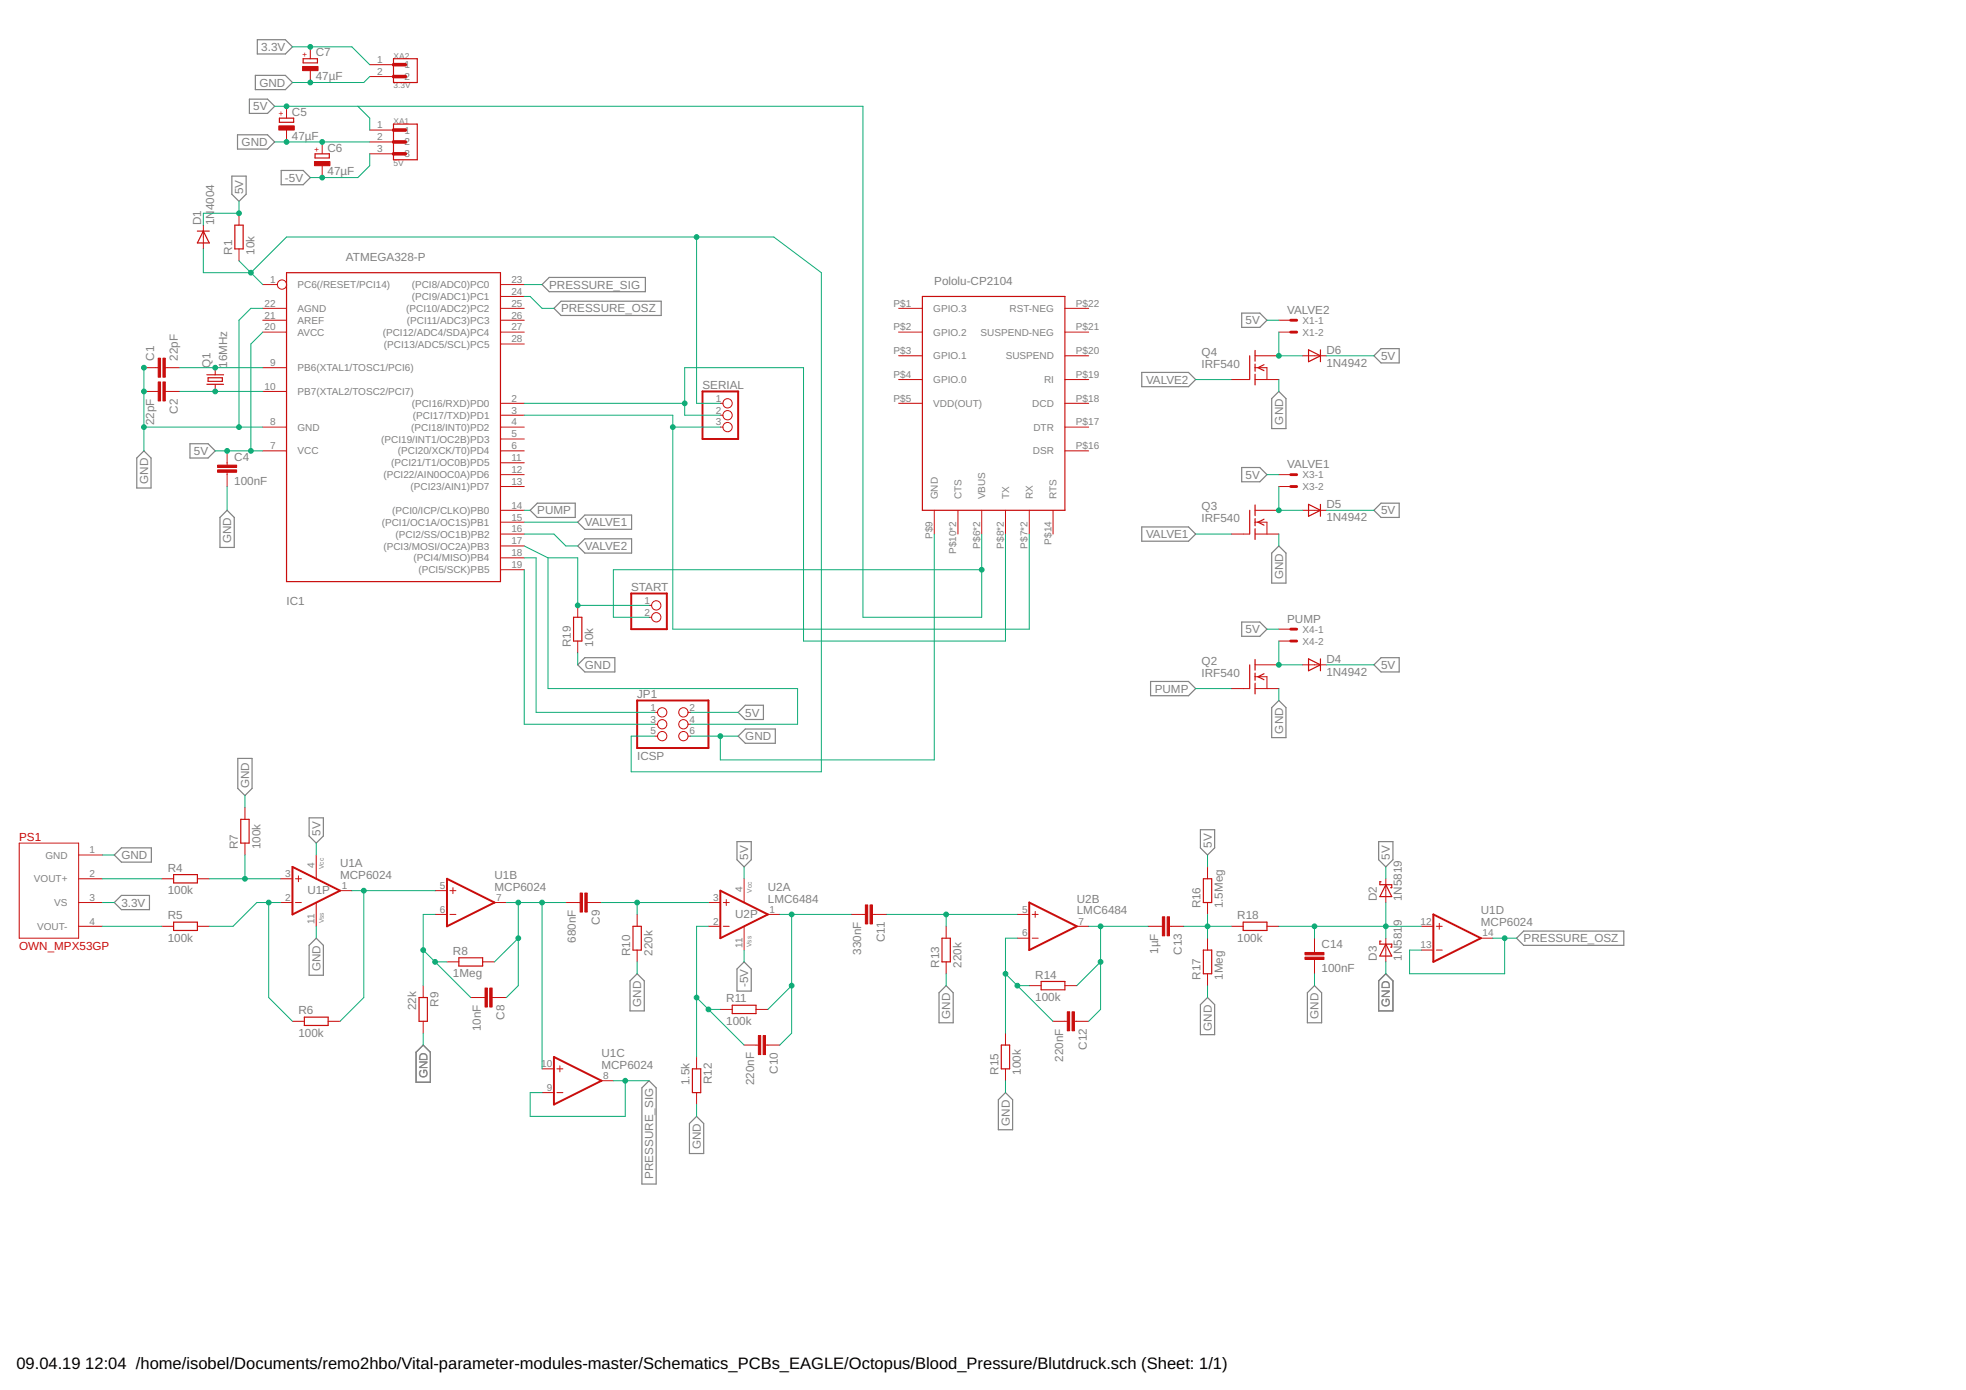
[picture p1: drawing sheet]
<svg xmlns="http://www.w3.org/2000/svg" width="420mm" height="297mm" viewBox="0 0 420 297" stroke-linecap="round" stroke-linejoin="round" font-family="sans-serif">
<g fill="none" stroke="#808080" stroke-width=".25">
<path d="M54.6 16.1h6.4l1.5 1.5-1.5 1.6h-6.4zM55 8.5h6l1.5 1.5-1.5 1.5h-6zM49.6 37.6h3v3.9l-1.5 1.5-1.5-1.5zM50.8 28.8h6.4l1.5 1.5-1.5 1.6h-6.4zM53.3 21.2h3.9l1.5 1.5-1.5 1.5h-3.9zM60.1 36.4h4.7l1.5 1.6-1.5 1.5h-4.7zM115.8 60.8l1.6-1.5h20.5v3h-20.5zM118.4 65.9l1.5-1.5h21.4v3h-21.4zM244 79.6h10l1.5 1.5-1.5 1.5h-10zM265.4 66.9h3.8l1.6 1.5-1.6 1.6h-3.8zM293.6 76l1.5-1.5h3.9v3.1h-3.9zM30.8 96.4l1.5 1.5v6.4h-3.1v-6.4z"/>
<path d="M40.6 94.8h3.9l1.5 1.6-1.5 1.5h-3.9zM265.4 99.9h3.8l1.6 1.5-1.6 1.6h-3.8zM273.3 83.7l1.5 1.5v6.4h-3v-6.4zM47 110.6l1.5-1.5 1.6 1.5v6.4h-3.1zM113.3 109.1l1.5-1.6h8.1v3.1h-8.1zM123.5 116.7l1.5-1.6h10v3.1h-10zM123.5 111.6l1.5-1.5h10v3h-10zM244 112.6h10l1.5 1.5-1.5 1.6h-10zM271.8 118.2l1.5-1.5 1.5 1.5v6.4h-3zM293.6 109.1l1.5-1.6h3.9v3.1h-3.9zM265.4 132.9h3.8l1.6 1.6-1.6 1.5h-3.8zM123.5 142.1l1.5-1.6h6.4v3.1h-6.4z"/>
<path d="M157.8 157.3l1.5-1.5h6.4v3h-6.4zM157.8 152.2l1.5-1.5h3.9v3.1h-3.9zM245.9 145.6h8.1l1.5 1.6-1.5 1.5h-8.1zM271.8 151.2l1.5-1.5 1.5 1.5v6.4h-3zM295.1 140.5h3.9v3.1h-3.9l-1.5-1.5zM50.8 162.1h3.1v6.4l-1.6 1.5-1.5-1.5zM66.1 174.8h3v3.8l-1.5 1.6-1.5-1.6zM157.5 179.9h3v3.8l-1.5 1.6-1.5-1.6zM256.5 177.3h3.1v3.9l-1.5 1.5-1.6-1.5zM294.6 179.9h3.1v3.8l-1.5 1.6-1.6-1.6zM26 181.2h6.3v3h-6.3l-1.6-1.5zM26 191.3h5.9v3.1h-5.9l-1.6-1.5z"/>
<path d="M67.6 200.5l1.5 1.5v6.4h-3v-6.4zM136.2 208.1l1.5 1.5v6.4h-3.1v-6.4zM159 205.5l1.5 1.6v4.7h-3v-4.7zM202.2 210.6l1.5 1.6v6.4h-3v-6.4zM258.1 213.2l1.5 1.5v6.4h-3.1v-6.4zM279.4 212.2l1.5-1.6 1.5 1.6v6.4h-3zM294.6 209.6l1.6-1.5 1.5 1.5v6.4h-3.1zM324.1 200.5l1.5-1.5h21.4v3h-21.4zM90.4 223.3l1.6 1.6v6.4h-3.1v-6.4zM138.7 230.9l1.5 1.6v20.5h-3v-20.5zM148.9 238.6l1.5 1.5v6.4h-3.1v-6.4zM214.9 233.5l1.5 1.5v6.4h-3v-6.4z"/>
</g>
<g fill="none" stroke="#c90d0c" stroke-width=".25">
<path d="M64.8 12.6h3v.8h-3zM84.1 12.6h5.1v5h-5.1zM59.7 25.3h3.1v.8h-3.1zM67.3 32.9h3.1v.9h-3.1zM84.1 26.5h5.1v7.6h-5.1zM42.2 49.4h2.5M43.5 49.4l1.2 2.5h-2.5zM50.2 48.1h1.8v5.1h-1.8zM61.2 58.3h45.8v66h-45.8zM197.1 63.4h30.5v45.7h-30.5zM267.1 76v5.1M268.2 74.9v2.3"/>
<path d="M268.2 77.8v1.5M268.2 80v2.3M270.1 77.9l-1.2 .7 1.2 .6M279.7 74.8l2.5 1.2-2.5 1.3zM282.2 74.8v2.5M44.2 80.1h3.6M44.2 82.1h3.6M44.5 80.7h3v.8h-3zM267.1 109.1v5M268.2 107.9v2.3M268.2 110.8v1.6M268.2 113v2.3"/>
<path d="M270.1 111l-1.2 .6 1.2 .6M279.7 107.8l2.5 1.3-2.5 1.2zM282.2 107.8v2.5M122.6 131.9h1.8v5.1h-1.8zM267.1 142.1v5.1M268.2 140.9v2.3M268.2 143.8v1.6M268.2 146v2.3M270.1 144l-1.2 .6 1.2 .6M279.7 140.8l2.5 1.3-2.5 1.2zM282.2 140.8v2.5M51.5 175.1h1.7v5.1h-1.7z"/>
<path d="M37.1 186.9h5.1v1.8h-5.1zM37.1 197.1h5.1v1.7h-5.1zM135.3 198h1.8v5h-1.8zM257.2 187.8h1.8v5.1h-1.8zM265.7 197.1h5.1v1.7h-5.1zM295.1 188.4h-.2v.7h2.5v.6h-.2M296.2 189.1l1.2 2.5h-2.5zM65 217.4h5.1v1.7h-5.1zM89.6 213.2h1.7v5h-1.7zM98.1 204.7h5v1.7h-5zM156.5 214.8h5.1v1.8h-5.1zM201.3 200.5h1.8v5h-1.8z"/>
<path d="M222.5 209.7h5.1v1.8h-5.1zM257.2 203h1.8v5.1h-1.8zM295.1 201.1h-.2v.7h2.5v.6h-.2M296.2 201.8l1.2 2.5h-2.5zM148 228.4h1.8v5.1h-1.8zM214 223.3h1.8v5.1h-1.8z"/>
</g>
<g fill="none" stroke="#c90d0c" stroke-width=".21">
<path d="M66.3 10v2.6M66.3 15.1v2.5M79 13.8h5.1M79 16.4h5.1M61.2 22.7v2.6M61.2 27.8v2.5M68.9 30.3v2.6M68.9 35.4v2.6M79 27.8h5.1M79 30.3h5.1M79 32.9h5.1M43.5 48.1v5.1"/>
<path d="M51.1 45.6v2.5M51.1 53.2v2.5M30.8 78.6h3M35.3 78.6h3.1M46 78.6v1.5M56.2 78.6h5M56.2 65.9h5M56.2 68.4h5M56.2 71h5M56.2 60.8h3.1M107 65.9h5M107 68.4h5"/>
<path d="M107 71h5M107 73.5h5M107 63.4h5M107 60.8h5M192 65.9h5.1M192 71h5.1M192 76h5.1M227.6 65.9h5.1M227.6 71h5.1M227.6 76h5.1M268.2 78.6h2.6v2.5M268.2 76h5.1"/>
<path d="M273.3 68.4h2.5M273.3 71h2.5M278.4 76h5.1M30.8 83.7h3M35.3 83.7h3.1M46 82.1v1.6M48.5 96.4v3M56.2 83.7h5M56.2 91.3h5M56.2 96.4h5M107 91.3h5M107 96.4h5"/>
<path d="M107 98.9h5M107 93.8h5M107 88.7h5M107 86.2h5M153.9 91.3h.6M153.9 88.7h.6M153.9 86.2h.6M192 86.2h5.1M192 81.1h5.1M227.6 91.3h5.1M227.6 96.4h5.1M227.6 86.2h5.1"/>
<path d="M227.6 81.1h5.1M263.1 81.1h3.9M268.2 81.1h5.1M48.5 100.9v3.1M107 119.2h5M107 116.7h5M107 114.1h5M107 111.6h5M107 109.1h5M107 104h5M107 101.4h5M199.7 109.1v5"/>
<path d="M204.7 109.1v5M209.8 109.1v5M214.9 109.1v5M220 109.1v5M225 109.1v5M263.1 114.1h3.9M268.2 114.1h5.1M268.2 111.6h2.6v2.5M268.2 109.1h5.1M273.3 104h2.5M273.3 101.4h2.5M278.4 109.1h5.1"/>
<path d="M107 121.8h5M123.5 129.4v2.5M123.5 137v2.5M138.7 129.4h.6M138.7 131.9h.6M273.3 137h2.5M273.3 134.5h2.5M140 152.2h.5M140 154.8h.5M140 157.3h.5M147 152.2h.6M147 154.8h.6"/>
<path d="M147 157.3h.6M263.1 147.2h3.9M268.2 147.2h5.1M268.2 144.6h2.6v2.6M268.2 142.1h5.1M278.4 142.1h5.1M52.3 172.6v2.5M4.1 180.2h12.7v20.3h-12.7zM16.8 182.7h5.1M16.8 187.8h5.1M16.8 192.9h5.1M16.8 198h5.1"/>
<path d="M34.6 187.8h2.5M34.6 198h2.5M42.2 187.8h2.5M42.2 198h2.5M52.3 180.2v2.5M60 187.8h2.5M60 192.9h2.5M63.1 187.8h1.3M63.1 192.9h1.3M63.8 187.2v1.2M67.6 182.7v5.1M67.6 192.9v5.1"/>
<path d="M72.7 190.3h2.5M93 190.3h2.5M93 195.4h2.5M96.2 190.3h1.2M96.2 195.4h1.2M96.8 189.7v1.3M105.7 192.9h2.5M120.9 192.9h3.1M125.5 192.9h3M136.2 195.4v2.6M151.4 192.9h2.5M151.4 198h2.5"/>
<path d="M154.6 192.9h1.3M154.6 198h1.3M155.2 192.2v1.3M159 187.8v5.1M159 198v5M164.1 195.4h2.5M181.9 195.4h3M186.5 195.4h3M202.2 198v2.5M217.4 195.4h2.6M220.6 195.4h1.3M221.2 194.8v1.2"/>
<path d="M230.1 198h2.6M245.4 198h3M249.9 198h3.1M258.1 185.3v2.5M258.1 192.9v2.5M263.1 198h2.6M270.8 198h2.5M296.2 187.8v5.1M303.8 198h2.5M307 198h1.2M307.6 197.3v1.3M62.5 218.2h2.5"/>
<path d="M70.1 218.2h2.6M90.4 210.6v2.6M90.4 218.2v2.6M95.5 205.5h2.6M100.6 213.2h3.1M103.1 205.5h2.6M105.2 213.2h3M136.2 203v2.5M153.9 215.7h2.6M161.6 215.7h2.5M202.2 205.5v2.6M217.4 200.5h2.6"/>
<path d="M220 210.6h2.5M220.6 200.5h1.3M225 218.2h3.1M227.6 210.6h2.5M229.6 218.2h3.1M258.1 200.5v2.5M258.1 208.1v2.5M280.9 200.5v3M280.9 205v3.1M296.2 200.5v5M303.8 203h2.5M307 203h1.2"/>
<path d="M316.5 200.5h2.5M115.8 228.4h2.6M115.8 233.5h2.6M119 228.4h1.3M119 233.5h1.3M119.7 227.8v1.2M128.5 230.9h2.6M148.9 225.9v2.5M148.9 233.5v2.5M159 223.3h3.1M163.6 223.3h3M214.9 220.8v2.5"/>
<path d="M214.9 228.4v2.5"/>
<circle cx="60.3" cy="60.8" r=".99"/>
<circle cx="155.5" cy="88.7" r=".99"/>
<circle cx="155.5" cy="91.3" r=".99"/>
<circle cx="155.5" cy="86.2" r=".99"/>
<circle cx="140.3" cy="129.4" r=".99"/>
<circle cx="140.3" cy="131.9" r=".99"/>
<circle cx="141.5" cy="157.3" r=".99"/>
<circle cx="141.5" cy="154.8" r=".99"/>
<circle cx="141.5" cy="152.2" r=".99"/>
<circle cx="146" cy="157.3" r=".99"/>
<circle cx="146" cy="154.8" r=".99"/>
<circle cx="146" cy="152.2" r=".99"/>
</g>
<g fill="#c90d0c" stroke="#c90d0c" stroke-width=".21">
<path d="M34.8 76.5h.5v4.1h-.5z"/>
<path d="M33.8 76.5h.5v4.1h-.5z"/>
<path d="M33.8 81.6h.5v4.1h-.5z"/>
<path d="M34.8 81.6h.5v4.1h-.5z"/>
<path d="M46.5 100.4h4.1v.5h-4.1z"/>
<path d="M46.5 99.4h4.1v.5h-4.1z"/>
<path d="M59.6 26.9h3.3v.9h-3.3z"/>
<path d="M67.2 34.5h3.3v.9h-3.3z"/>
<path d="M64.7 14.2h3.3v.9h-3.3z"/>
<path d="M103.7 211.1h.5v4.1h-.5z"/>
<path d="M104.7 211.1h.5v4.1h-.5z"/>
<path d="M124 190.8h.5v4.1h-.5z"/>
<path d="M125 190.8h.5v4.1h-.5z"/>
<path d="M162.1 221.3h.5v4.1h-.5z"/>
<path d="M163.1 221.3h.5v4.1h-.5z"/>
<path d="M184.9 193.4h.5v4h-.5z"/>
<path d="M185.9 193.4h.6v4h-.6z"/>
<path d="M228.1 216.2h.5v4.1h-.5z"/>
<path d="M229.1 216.2h.5v4.1h-.5z"/>
<path d="M248.4 195.9h.5v4.1h-.5z"/>
<path d="M249.4 195.9h.5v4.1h-.5z"/>
<path d="M278.9 204.5h4.1v.5h-4.1z"/>
<path d="M278.9 203.5h4.1v.5h-4.1z"/>
</g>
<path d="M150.1 83.7h7.7v10.1h-7.7zM134.9 126.8h7.6v7.7h-7.6zM136.2 149.7h15.2v10.2h-15.2zM62.5 185.3l10.2 5-10.2 5.1zM95.5 187.8l10.2 5.1-10.2 5.1zM153.9 190.3l10.2 5.1-10.2 5.1zM220 192.9l10.1 5.1-10.1 5zM306.3 195.4l10.2 5.1-10.2 5zM118.4 225.9l10.1 5-10.1 5.1z" fill="none" stroke="#c90d0c" stroke-width=".42"/>
<path d="M84.1 13.8h2.5M84.1 16.4h2.5M84.1 27.8h2.5M84.1 30.3h2.5M84.1 32.9h2.5" fill="none" stroke="#c90d0c" stroke-width=".76"/>
<path d="M275.8 71h1.3M275.8 68.4h1.3M275.8 104h1.3M275.8 101.4h1.3M275.8 137h1.3M275.8 134.5h1.3" fill="none" stroke="#c90d0c" stroke-width=".61"/>
<g fill="none" stroke="#0dab76" stroke-width=".21">
<path d="M62.5 10h12.7l3.8 3.8M79 16.4l-1.3 1.2h-15.2M58.7 30.3h20.3M58.7 22.7h125.7v109.2h25.4v-17.8M76.5 22.7l2.5 2.6v2.5M79 32.9v2.5l-2.5 2.6h-10.2M43.5 53.2v5.1h10.1l7.6-7.6h104.2l10.1 7.6v106.6h-40.6v-7.6h5.1M51.1 43v2.6h-7.6v2.5M51.1 55.7l5.1 5.1M148.9 50.7v35.5h5M30.8 78.6v17.8M38.4 78.6h17.8"/>
<path d="M56.2 65.9h-2.6l-2.5 2.5v22.9M56.2 71l-2.6 2.5v22.9M112 63.4h1.3l2.5 2.5h2.6M112 60.8h3.8M270.8 68.4h2.5M273.3 71v5h5.1M283.5 76h10.1M30.8 91.3h25.4M38.4 83.7h17.8M46 96.4h10.2M112 88.7h31.8v45.8h76.2v-20.4M112 86.2h34.3"/>
<path d="M143.8 91.3h10.1M153.9 88.7h-7.6v-10.1h25.4v58.4h43.2v-22.9M255.5 81.1h7.6M273.3 81.1v2.6M48.5 104v5.1M112 119.2h2.6v33h25.4M112 109.1h1.3M112 114.1h6.4l2.5 2.6h2.6M112 111.6h11.5M112 116.7l5.1 2.5M117.1 119.2h6.4v10.2h15.2M117.1 119.2v28h53.4v7.6h-22.9"/>
<path d="M199.7 114.1v48.3h-45.8v-5.1M255.5 114.1h7.6M270.8 101.4h2.5M273.3 104v5.1h5.1M273.3 114.1v2.6M283.5 109.1h10.1M112 121.8v33h28M123.5 139.5v2.6M209.8 121.8h-78.7v10.1h7.6M270.8 134.5h2.5M273.3 137v5.1h5.1M147.6 157.3h10.2"/>
<path d="M147.6 152.2h10.2M255.5 147.2h7.6M273.3 147.2v2.5M283.5 142.1h10.1M52.3 170v2.6M21.9 182.7h2.5M21.9 192.9h2.5M21.9 187.8h12.7M21.9 198h12.7M44.7 187.8h15.3M52.3 182.7v5.1M57.4 192.9v20.3l5.1 5"/>
<path d="M60 192.9h-5.1l-5.1 5.1h-5.1M67.6 180.2v2.5M67.6 198v2.5M75.2 190.3h17.8M77.7 190.3v22.9l-5 5M93 195.4h-2.6v15.2M108.2 192.9h12.7M110.8 192.9v17.7l-2.6 2.6M115.8 192.9v35.5M128.5 192.9h22.9M136.2 192.9v2.5M151.4 198h-2.5v27.9"/>
<path d="M159 185.3v2.5M166.6 195.4h15.3M169.2 195.4v25.4l-2.6 2.5M189.5 195.4h27.9M202.2 195.4v2.6M232.7 198h12.7M235.2 198v17.7l-2.5 2.5M253 198h10.1M258.1 182.7v2.6M258.1 195.4v5.1M273.3 198h30.5M280.9 198v2.5"/>
<path d="M296.2 185.3v2.5M296.2 192.9v7.6M90.4 203l2.6 2.5M93 205.5h2.5M93 205.5l7.6 7.7M110.8 200.5l-5.1 5M136.2 205.5v2.6M148.9 213.2l10.1 10.1M151.4 215.7h2.5M159 203v2.5M169.2 210.6l-5.1 5.1M202.2 208.1v2.5"/>
<path d="M214.9 208.1l10.1 10.1M217.4 200.5h-2.5v20.3M217.4 210.6h2.6M235.2 205.5l-5.1 5.1M258.1 210.6v2.6M280.9 208.1v2.5M296.2 205.5v2.6M319 200.5h5.1M321.6 200.5v7.6h-20.4v-5.1h2.6M90.4 220.8v2.5M131.1 230.9h7.6M133.6 230.9v7.7h-20.3v-5.1h2.5"/>
<path d="M148.9 236v2.6M214.9 230.9v2.6"/>
</g>
<g fill="#0dab76" stroke="#0dab76" stroke-width=".21">
<circle cx="30.8" cy="83.7" r=".51"/>
<circle cx="30.8" cy="78.6" r=".51"/>
<circle cx="30.8" cy="91.3" r=".51"/>
<circle cx="51.1" cy="91.3" r=".51"/>
<circle cx="153.9" cy="157.3" r=".51"/>
<circle cx="68.9" cy="30.3" r=".51"/>
<circle cx="61.2" cy="30.3" r=".51"/>
<circle cx="66.3" cy="17.6" r=".51"/>
<circle cx="53.6" cy="96.4" r=".51"/>
<circle cx="48.5" cy="96.4" r=".51"/>
<circle cx="51.1" cy="45.6" r=".51"/>
<circle cx="61.2" cy="22.7" r=".51"/>
<circle cx="209.8" cy="121.8" r=".51"/>
<circle cx="68.9" cy="38" r=".51"/>
<circle cx="46" cy="78.6" r=".51"/>
<circle cx="46" cy="83.7" r=".51"/>
<circle cx="53.6" cy="58.3" r=".51"/>
<circle cx="148.9" cy="50.7" r=".51"/>
<circle cx="66.3" cy="10" r=".51"/>
<circle cx="52.3" cy="187.8" r=".51"/>
<circle cx="57.4" cy="192.9" r=".51"/>
<circle cx="77.7" cy="190.3" r=".51"/>
<circle cx="90.4" cy="203" r=".51"/>
<circle cx="93" cy="205.5" r=".51"/>
<circle cx="110.8" cy="192.9" r=".51"/>
<circle cx="110.8" cy="200.5" r=".51"/>
<circle cx="115.8" cy="192.9" r=".51"/>
<circle cx="133.6" cy="230.9" r=".51"/>
<circle cx="136.2" cy="192.9" r=".51"/>
<circle cx="148.9" cy="213.2" r=".51"/>
<circle cx="151.4" cy="215.7" r=".51"/>
<circle cx="169.2" cy="210.6" r=".51"/>
<circle cx="169.2" cy="195.4" r=".51"/>
<circle cx="202.2" cy="195.4" r=".51"/>
<circle cx="214.9" cy="208.1" r=".51"/>
<circle cx="217.4" cy="210.6" r=".51"/>
<circle cx="235.2" cy="205.5" r=".51"/>
<circle cx="235.2" cy="198" r=".51"/>
<circle cx="258.1" cy="198" r=".51"/>
<circle cx="280.9" cy="198" r=".51"/>
<circle cx="296.2" cy="198" r=".51"/>
<circle cx="321.6" cy="200.5" r=".51"/>
<circle cx="273.3" cy="142.1" r=".51"/>
<circle cx="273.3" cy="109.1" r=".51"/>
<circle cx="273.3" cy="76" r=".51"/>
<circle cx="123.5" cy="129.4" r=".51"/>
<circle cx="146.3" cy="86.2" r=".51"/>
<circle cx="143.8" cy="91.3" r=".51"/>
</g>
<g font-size="3.5">
<text x="3.5" y="292.5">09.04.19</text>
<text x="18.2" y="292.5">12:04 /home/isobel/Documents/remo2hbo/Vital-parameter-modules-master/Schematics_PCBs_EAGLE/Octopus/Blood_Pressure/Blutdruck.sch (Sheet: 1/1)</text>
</g>
<g font-size="2.5" fill="#808080">
<text x="55.8" y="10.9">3.3V</text>
<text x="67.5" y="17.1">47µF</text>
<text x="67.5" y="12.1">C7</text>
<text x="54.1" y="23.6">5V</text>
<text x="55.4" y="18.5">GND</text>
<text x="62.4" y="29.8">47µF</text>
<text x="62.4" y="24.8">C5</text>
<text x="51.6" y="31.2">GND</text>
<text x="70" y="32.4">C6</text>
<text x="52" y="41.5" transform="rotate(-90 52 41.5)">5V</text>
<text x="60.9" y="38.8">-5V</text>
<text x="70" y="37.5">47µF</text>
<text x="45.8" y="44.9" transform="rotate(-90 45.8 44.9)">4004</text>
<text x="43" y="48.1" transform="rotate(-90 43 48.1)">D1</text>
<text x="45.8" y="48.1" transform="rotate(-90 45.8 48.1)">1N</text>
<text x="49.6" y="54.5" transform="rotate(-90 49.6 54.5)">R1</text>
<text x="54.4" y="54.5" transform="rotate(-90 54.4 54.5)">10k</text>
<text x="73.9" y="55.7">ATMEGA328-P</text>
<text x="117.4" y="61.7">PRESSURE_SIG</text>
<text x="199.7" y="60.8">Pololu-CP2104</text>
<text x="119.9" y="66.8">PRESSURE_OSZ</text>
<text x="266.2" y="69.3">5V</text>
<text x="275.1" y="67">VALVE2</text>
<text x="32.9" y="77.1" transform="rotate(-90 32.9 77.1)">C1</text>
<text x="38" y="77.1" transform="rotate(-90 38 77.1)">22pF</text>
<text x="256.8" y="76">Q4</text>
<text x="283.5" y="75.6">D6</text>
<text x="295.1" y="76.9">5V</text>
<text x="45" y="78.6" transform="rotate(-90 45 78.6)">Q1</text>
<text x="48.5" y="78.6" transform="rotate(-90 48.5 78.6)">16MHz</text>
<text x="150.1" y="83">SERIAL</text>
<text x="244.9" y="82">VALVE2</text>
<text x="256.8" y="78.6">IRF540</text>
<text x="283.5" y="78.4">1N4942</text>
<text x="38" y="88.4" transform="rotate(-90 38 88.4)">C2</text>
<text x="32.9" y="90.9" transform="rotate(-90 32.9 90.9)">22pF</text>
<text x="274.2" y="90.7" transform="rotate(-90 274.2 90.7)">GND</text>
<text x="41.4" y="97.2">5V</text>
<text x="50.1" y="98.5">C4</text>
<text x="275.1" y="100">VALVE1</text>
<text x="31.7" y="103.4" transform="rotate(-90 31.7 103.4)">GND</text>
<text x="50.1" y="103.6">100nF</text>
<text x="266.2" y="102.3">5V</text>
<text x="114.8" y="109.9">PUMP</text>
<text x="125" y="112.5">VALVE1</text>
<text x="256.8" y="111.6">IRF540</text>
<text x="256.8" y="109.1">Q3</text>
<text x="283.5" y="111.4">1N4942</text>
<text x="283.5" y="108.6">D5</text>
<text x="295.1" y="109.9">5V</text>
<text x="49.4" y="116.1" transform="rotate(-90 49.4 116.1)">GND</text>
<text x="125" y="117.6">VALVE2</text>
<text x="244.9" y="115">VALVE1</text>
<text x="274.2" y="123.7" transform="rotate(-90 274.2 123.7)">GND</text>
<text x="61.2" y="129.4">IC1</text>
<text x="134.9" y="126.2">START</text>
<text x="266.2" y="135.3">5V</text>
<text x="275.1" y="133.1">PUMP</text>
<text x="122" y="138.3" transform="rotate(-90 122 138.3)">R19</text>
<text x="125" y="143">GND</text>
<text x="126.8" y="138.3" transform="rotate(-90 126.8 138.3)">10k</text>
<text x="256.8" y="142.1">Q2</text>
<text x="283.5" y="141.6">D4</text>
<text x="295.1" y="143">5V</text>
<text x="136.2" y="149.1">JP1</text>
<text x="246.8" y="148">PUMP</text>
<text x="256.8" y="144.6">IRF540</text>
<text x="283.5" y="144.4">1N4942</text>
<text x="159.3" y="153.1">5V</text>
<text x="159.3" y="158.2">GND</text>
<text x="274.2" y="156.8" transform="rotate(-90 274.2 156.8)">GND</text>
<text x="136.2" y="162.4">ICSP</text>
<text x="53.2" y="168.5" transform="rotate(-90 53.2 168.5)">GND</text>
<text x="68.5" y="178.6" transform="rotate(-90 68.5 178.6)">5V</text>
<text x="25.9" y="183.6">GND</text>
<text x="50.9" y="181.4" transform="rotate(-90 50.9 181.4)">R7</text>
<text x="55.7" y="181.4" transform="rotate(-90 55.7 181.4)">100k</text>
<text x="72.7" y="185.2">U1A</text>
<text x="159.9" y="183.7" transform="rotate(-90 159.9 183.7)">5V</text>
<text x="259" y="181.2" transform="rotate(-90 259 181.2)">5V</text>
<text x="297.1" y="183.7" transform="rotate(-90 297.1 183.7)">5V</text>
<text x="35.8" y="191.1">100k</text>
<text x="35.8" y="186.3">R4</text>
<text x="65.7" y="191.1">U1P</text>
<text x="72.7" y="187.8">MCP6024</text>
<text x="105.7" y="190.3">MCP6024</text>
<text x="105.7" y="187.8">U1B</text>
<text x="164.1" y="190.3">U2A</text>
<text x="25.9" y="193.8">3.3V</text>
<text x="35.8" y="196.4">R5</text>
<text x="128.2" y="197.6" transform="rotate(-90 128.2 197.6)">C9</text>
<text x="157.1" y="196.2">U2P</text>
<text x="164.1" y="192.9">LMC6484</text>
<text x="230.1" y="195.4">LMC6484</text>
<text x="230.1" y="192.9">U2B</text>
<text x="256.6" y="194.1" transform="rotate(-90 256.6 194.1)">R16</text>
<text x="261.4" y="194.1" transform="rotate(-90 261.4 194.1)">1.5Meg</text>
<text x="264.4" y="196.4">R18</text>
<text x="294.3" y="192.6" transform="rotate(-90 294.3 192.6)">D2</text>
<text x="299.6" y="197.9" transform="rotate(-90 299.6 197.9)">9</text>
<text x="299.6" y="192.6" transform="rotate(-90 299.6 192.6)">1N5819</text>
<text x="316.5" y="197.9">MCP6024</text>
<text x="316.5" y="195.4">U1D</text>
<text x="35.8" y="201.2">100k</text>
<text x="123.1" y="201.5" transform="rotate(-90 123.1 201.5)">680nF</text>
<text x="189.1" y="201.3" transform="rotate(-90 189.1 201.3)">C11</text>
<text x="247.5" y="203.8" transform="rotate(-90 247.5 203.8)">1µF</text>
<text x="264.4" y="201.2">100k</text>
<text x="282.4" y="202.6">C14</text>
<text x="325.6" y="201.4">PRESSURE_OSZ</text>
<text x="68.5" y="207.6" transform="rotate(-90 68.5 207.6)">GND</text>
<text x="96.8" y="208.9">1Meg</text>
<text x="96.8" y="204.1">R8</text>
<text x="134.7" y="204.3" transform="rotate(-90 134.7 204.3)">R10</text>
<text x="139.5" y="204.3" transform="rotate(-90 139.5 204.3)">220k</text>
<text x="184" y="204" transform="rotate(-90 184 204)">330nF</text>
<text x="200.7" y="206.8" transform="rotate(-90 200.7 206.8)">R13</text>
<text x="205.5" y="206.8" transform="rotate(-90 205.5 206.8)">220k</text>
<text x="221.2" y="209.1">R14</text>
<text x="252.6" y="204" transform="rotate(-90 252.6 204)">C13</text>
<text x="256.6" y="209.4" transform="rotate(-90 256.6 209.4)">R17</text>
<text x="261.4" y="209.4" transform="rotate(-90 261.4 209.4)">1Meg</text>
<text x="282.4" y="207.7">100nF</text>
<text x="294.3" y="205.3" transform="rotate(-90 294.3 205.3)">D3</text>
<text x="299.6" y="205.3" transform="rotate(-90 299.6 205.3)">1N581</text>
<text x="88.9" y="215.9" transform="rotate(-90 88.9 215.9)">22k</text>
<text x="93.7" y="215.1" transform="rotate(-90 93.7 215.1)">R9</text>
<text x="137.1" y="215.2" transform="rotate(-90 137.1 215.2)">GND</text>
<text x="155.2" y="214.2">R11</text>
<text x="159.9" y="211" transform="rotate(-90 159.9 211)">-5V</text>
<text x="221.2" y="213.9">100k</text>
<text x="297.1" y="215.2" transform="rotate(-90 297.1 215.2)">GND</text>
<text x="63.8" y="221.6">100k</text>
<text x="63.8" y="216.8">R6</text>
<text x="102.8" y="220.4" transform="rotate(-90 102.8 220.4)">10nF</text>
<text x="107.8" y="217.9" transform="rotate(-90 107.8 217.9)">C8</text>
<text x="155.2" y="219">100k</text>
<text x="203.1" y="217.7" transform="rotate(-90 203.1 217.7)">GND</text>
<text x="259" y="220.2" transform="rotate(-90 259 220.2)">GND</text>
<text x="281.8" y="217.7" transform="rotate(-90 281.8 217.7)">GND</text>
<text x="128.5" y="225.9">U1C</text>
<text x="227.2" y="226.9" transform="rotate(-90 227.2 226.9)">220nF</text>
<text x="232.3" y="224.4" transform="rotate(-90 232.3 224.4)">C12</text>
<text x="91.3" y="230.4" transform="rotate(-90 91.3 230.4)">GND</text>
<text x="128.5" y="228.4">MCP6024</text>
<text x="147.3" y="231.9" transform="rotate(-90 147.3 231.9)">1.5k</text>
<text x="152.1" y="231.7" transform="rotate(-90 152.1 231.7)">R12</text>
<text x="161.2" y="232" transform="rotate(-90 161.2 232)">220nF</text>
<text x="166.3" y="229.4" transform="rotate(-90 166.3 229.4)">C10</text>
<text x="213.4" y="229.7" transform="rotate(-90 213.4 229.7)">R15</text>
<text x="218.2" y="229.7" transform="rotate(-90 218.2 229.7)">100k</text>
<text x="149.8" y="245.6" transform="rotate(-90 149.8 245.6)">GND</text>
<text x="215.8" y="240.6" transform="rotate(-90 215.8 240.6)">GND</text>
<text x="139.6" y="251.9" transform="rotate(-90 139.6 251.9)">PRESSURE_SIG</text>
</g>
<g font-size="2.5" fill="#c90d0c">
<text x="4.1" y="179.7">PS1</text>
<text x="4.1" y="203">OWN_MPX53GP</text>
</g>
<g font-size="2.1" fill="#808080">
<text x="80.6" y="13.5">1</text>
<text x="80.6" y="16">2</text>
<text x="86.4" y="14.6">1</text>
<text x="86.4" y="17.1">2</text>
<text x="80.6" y="27.4">1</text>
<text x="80.6" y="30">2</text>
<text x="86.4" y="28.6">1</text>
<text x="80.6" y="32.5">3</text>
<text x="86.4" y="31.1">2</text>
<text x="86.4" y="33.6">3</text>
<text x="56.5" y="65.5">22</text>
<text x="57.7" y="60.4">1</text>
<text x="63.6" y="61.6">PC6(/RESET/PCI14)</text>
<text x="88" y="64.1">(PCI9/ADC1)PC1</text>
<text x="88" y="61.6">(PCI8/ADC0)PC0</text>
<text x="109.3" y="65.5">25</text>
<text x="109.3" y="63">24</text>
<text x="109.3" y="60.4">23</text>
<text x="191" y="65.5">P$1</text>
<text x="229.9" y="65.5">P$22</text>
<text x="56.5" y="68.1">21</text>
<text x="56.5" y="70.6">20</text>
<text x="63.6" y="66.6">AGND</text>
<text x="63.6" y="69.2">AREF</text>
<text x="63.6" y="71.7">AVCC</text>
<text x="81.8" y="71.7">(PCI12/ADC4/SDA)PC4</text>
<text x="86.8" y="66.6">(PCI10/ADC2)PC2</text>
<text x="87" y="69.2">(PCI11/ADC3)PC3</text>
<text x="109.3" y="70.6">27</text>
<text x="109.3" y="68.1">26</text>
<text x="191" y="70.6">P$2</text>
<text x="199.5" y="71.7">GPIO.2</text>
<text x="199.5" y="66.6">GPIO.3</text>
<text x="209.6" y="71.7">SUSPEND-NEG</text>
<text x="215.8" y="66.6">RST-NEG</text>
<text x="229.9" y="70.6">P$21</text>
<text x="278.4" y="71.7">X1-2</text>
<text x="278.4" y="69.2">X1-1</text>
<text x="82.1" y="74.3">(PCI13/ADC5/SCL)PC5</text>
<text x="109.3" y="73.1">28</text>
<text x="191" y="75.7">P$3</text>
<text x="199.5" y="76.8">GPIO.1</text>
<text x="214.9" y="76.8">SUSPEND</text>
<text x="229.9" y="75.7">P$20</text>
<text x="56.5" y="83.3">10</text>
<text x="57.7" y="78.2">9</text>
<text x="63.6" y="79.3">PB6(XTAL1/TOSC1/PCI6)</text>
<text x="191" y="80.8">P$4</text>
<text x="199.5" y="81.9">GPIO.0</text>
<text x="223.1" y="81.9">RI</text>
<text x="229.9" y="80.8">P$19</text>
<text x="63.6" y="84.4">PB7(XTAL2/TOSC2/PCI7)</text>
<text x="88" y="87">(PCI16/RXD)PD0</text>
<text x="88.2" y="89.5">(PCI17/TXD)PD1</text>
<text x="109.3" y="88.4">3</text>
<text x="109.3" y="85.8">2</text>
<text x="153" y="85.8">1</text>
<text x="153" y="88.4">2</text>
<text x="191" y="85.8">P$5</text>
<text x="199.5" y="87">VDD(OUT)</text>
<text x="220.6" y="87">DCD</text>
<text x="229.9" y="85.8">P$18</text>
<text x="57.7" y="90.9">8</text>
<text x="63.6" y="92">GND</text>
<text x="81.5" y="94.6">(PCI19/INT1/OC2B)PD3</text>
<text x="87.9" y="92">(PCI18/INT0)PD2</text>
<text x="109.3" y="93.5">5</text>
<text x="109.3" y="90.9">4</text>
<text x="153" y="90.9">3</text>
<text x="220.9" y="92">DTR</text>
<text x="229.9" y="90.9">P$17</text>
<text x="57.7" y="96">7</text>
<text x="63.6" y="97.1">VCC</text>
<text x="83.6" y="99.7">(PCI21/T1/OC0B)PD5</text>
<text x="85" y="97.1">(PCI20/XCK/T0)PD4</text>
<text x="109.3" y="101.1">12</text>
<text x="109.3" y="98.5">11</text>
<text x="109.3" y="96">6</text>
<text x="220.7" y="97.1">DSR</text>
<text x="229.9" y="96">P$16</text>
<text x="81.9" y="102.2">(PCI22/AIN0OC0A)PD6</text>
<text x="87.7" y="104.7">(PCI23/AIN1)PD7</text>
<text x="109.3" y="103.6">13</text>
<text x="200.4" y="106.7" transform="rotate(-90 200.4 106.7)">GND</text>
<text x="205.5" y="106.7" transform="rotate(-90 205.5 106.7)">CTS</text>
<text x="210.6" y="106.7" transform="rotate(-90 210.6 106.7)">VBUS</text>
<text x="215.7" y="106.7" transform="rotate(-90 215.7 106.7)">TX</text>
<text x="220.7" y="106.7" transform="rotate(-90 220.7 106.7)">RX</text>
<text x="225.8" y="106.7" transform="rotate(-90 225.8 106.7)">RTS</text>
<text x="278.4" y="104.7">X3-2</text>
<text x="278.4" y="102.2">X3-1</text>
<text x="81.6" y="112.4">(PCI1/OC1A/OC1S)PB1</text>
<text x="83.8" y="109.8">(PCI0/ICP/CLKO)PB0</text>
<text x="109.3" y="113.8">16</text>
<text x="109.3" y="111.2">15</text>
<text x="109.3" y="108.7">14</text>
<text x="81.9" y="117.4">(PCI3/MOSI/OC2A)PB3</text>
<text x="84.6" y="114.9">(PCI2/SS/OC1B)PB2</text>
<text x="88.3" y="120">(PCI4/MISO)PB4</text>
<text x="109.3" y="118.9">18</text>
<text x="109.3" y="116.3">17</text>
<text x="199.3" y="115.2" transform="rotate(-90 199.3 115.2)">P$9</text>
<text x="204.4" y="118.4" transform="rotate(-90 204.4 118.4)">P$10*2</text>
<text x="209.5" y="117.2" transform="rotate(-90 209.5 117.2)">P$6*2</text>
<text x="214.5" y="117.2" transform="rotate(-90 214.5 117.2)">P$8*2</text>
<text x="219.6" y="117.2" transform="rotate(-90 219.6 117.2)">P$7*2</text>
<text x="224.7" y="116.4" transform="rotate(-90 224.7 116.4)">P$14</text>
<text x="89.4" y="122.5">(PCI5/SCK)PB5</text>
<text x="109.3" y="121.4">19</text>
<text x="137.7" y="129">1</text>
<text x="137.7" y="131.6">2</text>
<text x="278.4" y="137.8">X4-2</text>
<text x="278.4" y="135.2">X4-1</text>
<text x="139" y="151.9">1</text>
<text x="139" y="154.4">3</text>
<text x="147.4" y="151.9">2</text>
<text x="147.4" y="154.4">4</text>
<text x="139" y="157">5</text>
<text x="147.4" y="157">6</text>
<text x="9.7" y="183.5">GND</text>
<text x="19.1" y="182.3">1</text>
<text x="67.2" y="185.4" transform="rotate(-90 67.2 185.4)">4</text>
<text x="7.3" y="188.5">VOUT+</text>
<text x="19.1" y="187.4">2</text>
<text x="61" y="187.4">3</text>
<text x="73" y="190">1</text>
<text x="94" y="190">5</text>
<text x="158.7" y="190.5" transform="rotate(-90 158.7 190.5)">4</text>
<text x="11.6" y="193.6">VS</text>
<text x="19.1" y="192.5">3</text>
<text x="19.1" y="197.6">4</text>
<text x="61" y="192.5">2</text>
<text x="67.2" y="197.4" transform="rotate(-90 67.2 197.4)">11</text>
<text x="94" y="195">6</text>
<text x="106" y="192.5">7</text>
<text x="152.4" y="197.6">2</text>
<text x="152.4" y="192.5">3</text>
<text x="164.5" y="195">1</text>
<text x="218.4" y="195">5</text>
<text x="230.5" y="197.6">7</text>
<text x="303.6" y="197.6">12</text>
<text x="7.9" y="198.7">VOUT-</text>
<text x="158.7" y="202.5" transform="rotate(-90 158.7 202.5)">11</text>
<text x="218.4" y="200.1">6</text>
<text x="303.6" y="202.7">13</text>
<text x="316.8" y="200.1">14</text>
<text x="115.7" y="228.1">10</text>
<text x="116.8" y="233.1">9</text>
<text x="128.9" y="230.6">8</text>
</g>
<g font-size="1.8" fill="#c90d0c">
<text x="65.7" y="12.1" transform="rotate(-90 65.7 12.1)">+</text>
<text x="60.7" y="24.8" transform="rotate(-90 60.7 24.8)">+</text>
<text x="68.3" y="32.5" transform="rotate(-90 68.3 32.5)">+</text>
</g>
<g font-size="1.8" fill="#808080">
<text x="84.1" y="12.5">XA2</text>
<text x="84.1" y="18.9">3.3V</text>
<text x="84.1" y="26.5">XA1</text>
<text x="84.1" y="35.4">5V</text>
</g>
<g font-size="1.4" fill="#808080">
<text x="69.2" y="185.7" transform="rotate(-90 69.2 185.7)">Vcc</text>
<text x="160.7" y="190.8" transform="rotate(-90 160.7 190.8)">Vcc</text>
<text x="69.2" y="197.3" transform="rotate(-90 69.2 197.3)">Vss</text>
<text x="160.6" y="202.4" transform="rotate(-90 160.6 202.4)">Vss</text>
</g>
</svg>
